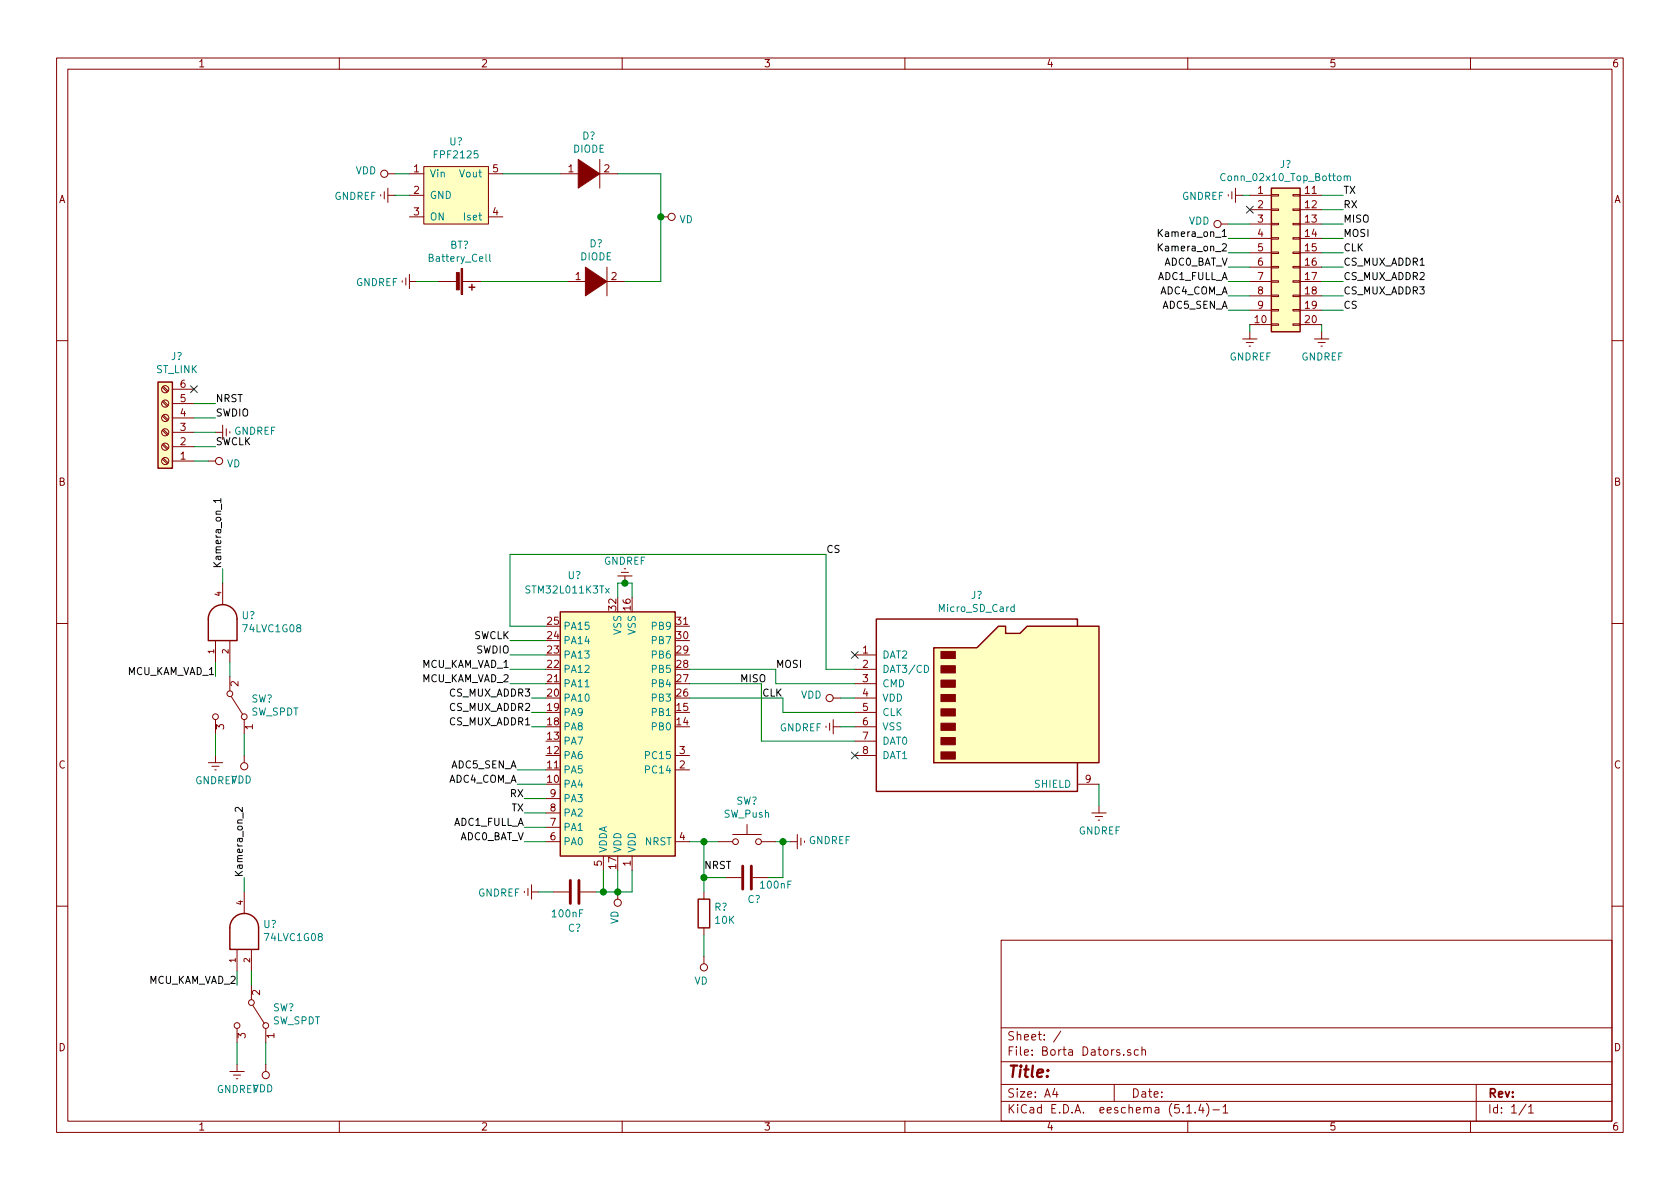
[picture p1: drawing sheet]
<svg xmlns="http://www.w3.org/2000/svg" width="297mm" height="210mm" viewBox="0 0 297 210" stroke-linecap="round" stroke-linejoin="round" font-family="sans-serif">
<g fill="none" stroke="#840000" stroke-width=".18">
<path d="M10 10.3h277v189.9h-277zM12 12.2h273v186.1h-273zM60 10.3v1.9M110 10.3v1.9M160 10.3v1.9M210 10.3v1.9M260 10.3v1.9M67.3 34.4v.3M67.9 33.9v1.3M68.6 30.7h1.2M68.6 34.5h1.2M68.6 33.3v2.5"/>
<path d="M72.4 30.7h2.5M72.4 34.5h2.5M72.4 38.3h2.5M74.9 29.5h11.5v10.1h-11.5zM86.4 30.7h2.5M86.4 38.3h2.5M99.1 30.7h3.8M105.4 30.7h3.8M106 28.2v5.1M116.8 38.3h1.3M215.9 39.6h1.3M217.2 34.4v.3"/>
<path d="M217.8 33.9v1.3M218.4 34.5h1.3M218.4 33.3v2.5M221 34.5h3.8M221 37.1h3.8M221 39.6h3.8M224.8 39.5h1.3v.2h-1.3zM224.8 37h1.3v.2h-1.3zM224.8 34.4h1.3v.3h-1.3zM228.6 39.5h1.3v.2h-1.3zM228.6 37h1.3v.2h-1.3zM228.6 34.4h1.3v.3h-1.3z"/>
<path d="M229.9 34.5h3.8M229.9 37.1h3.8M229.9 39.6h3.8M71.1 49.7v.2M71.8 49.1v1.3M72.4 49.8h1.3M72.4 48.5v2.5M77.5 49.8h3.3M81.8 49.8h3.3M100.3 49.8h3.8M106.7 49.8h3.8M107.3 47.2v5.1"/>
<path d="M219.7 59.9h2.5M221 49.8h3.8M221 57.4h3.8M221 42.2h3.8M221 44.7h3.8M221 47.2h3.8M221 52.3h3.8M221 54.9h3.8M221 58.7v1.2M224.8 49.7h1.3v.2h-1.3zM224.8 52.2h1.3v.2h-1.3zM224.8 54.7h1.3v.3h-1.3z"/>
<path d="M224.8 57.3h1.3v.2h-1.3zM224.8 47.1h1.3v.3h-1.3zM224.8 42h1.3v.3h-1.3zM224.8 44.6h1.3v.2h-1.3zM228.6 49.7h1.3v.2h-1.3zM228.6 52.2h1.3v.2h-1.3zM228.6 54.7h1.3v.3h-1.3zM228.6 57.3h1.3v.2h-1.3zM228.6 47.1h1.3v.3h-1.3zM228.6 42h1.3v.3h-1.3zM228.6 44.6h1.3v.2h-1.3zM229.9 49.8h3.8"/>
<path d="M229.9 57.4h3.8M229.9 42.2h3.8M229.9 44.7h3.8M229.9 47.2h3.8M229.9 52.3h3.8M229.9 54.9h3.8M232.4 59.9h2.5M233.7 58.7v1.2M10 60.2h2M28.7 68.5l.9 .8M28.7 71l.9 .9M28.7 73.6l.9 .8"/>
<path d="M28.7 76.1l.9 .9M28.7 78.7l.9 .8M28.9 68.3l.8 .9M28.9 70.9l.8 .8M28.9 73.4l.8 .8M28.9 75.9l.8 .9M28.9 78.5l.8 .8M30.5 76.4h3.8M30.5 79h3.8M30.5 73.9h3.8M30.5 71.4h3.8M30.5 68.8h3.8"/>
<path d="M38.1 76.4h1.3M39.4 75.2v2.5M40 75.8v1.3M40.6 76.3v.3M220.3 60.6h1.3M220.9 61.2h.2M233 60.6h1.3M233.6 61.2h.2M285 60.2h2M28.7 81.2l.9 .8M28.9 81l.8 .9M30.5 81.5h3.8"/>
<path d="M36.8 81.5h1.3M10 110.3h2M38.1 113.3v3.8M39.4 103.1v3.8M40.6 113.3v3.8M40.6 119.6v2.6M109.2 101.8h2.6M109.9 101.2h1.2M110.4 100.6h.2M110.5 101.8v1.3M151.1 115.8h3.8M151.1 118.4h3.8"/>
<path d="M285 110.3h2M36.8 134.9h2.6M37.5 135.5h1.2M38 136.1h.2M38.1 127.2v2.6M38.1 133.6v1.3M40.9 123.2l2 3.2M43.2 127.2v2.6M43.2 133.6v1.3M119.4 136.1h2.5M119.4 133.6h2.5M146 128.4v.2"/>
<path d="M146.7 127.9v1.3M147.3 123.4h1.3M147.3 128.5h1.3M147.3 127.2v2.6M151.1 133.6h3.8M151.1 123.4h3.8M151.1 128.5h3.8M151.1 120.9h3.8M151.1 126h3.8M151.1 131.1h3.8M190.5 138.7h3.8M43.2 157.7v3.8"/>
<path d="M92.7 157.6v.3M93.3 157.1v1.3M94 157.7h1.2M94 156.5v2.5M96.5 148.8h2.6M96.5 146.3h2.6M96.5 143.8h2.6M96.5 141.2h2.6M97.8 157.7h2.8M102.6 157.7h2.8M106.7 151.4v2.5M109.2 157.7v1.3"/>
<path d="M111.8 151.4v2.5M119.4 148.8h2.5M124.5 157.7v1.3M127 148.8h2.5M128.3 155.2h2.8M129.5 147.6h5.1M132.1 145.8v1.8M133.1 155.2h2.8M134.6 148.8h2.6M139.7 148.8h1.3M141 147.6v2.5M141.6 148.2v1.3"/>
<path d="M142.2 148.7v.3M193 143.8h2.6M193.7 144.4h1.2M194.2 145h.2M194.3 142.5v1.3M10 160.2h2M41.9 167.9v3.8M44.4 167.9v3.8M44.4 174.2v2.6M44.7 177.8l2 3.2M124.5 164.1v1.2M124.5 169.2v1.2"/>
<path d="M177 166.3h108v32h-108zM285 160.2h2M40.6 189.5h2.6M41.3 190.1h1.2M41.8 190.7h.2M41.9 181.9v2.5M41.9 188.2v1.3M47 181.9v2.5M47 188.2v1.3M60 198.3v1.9M110 198.3v1.9M160 198.3v1.9"/>
<path d="M177 194.8h108M177 191.8h108M177 187.8h108M177 181.8h108M186.5 192.5l-.4 1h1M186.8 193v1M187.6 182.3l-1.3 2M197 191.8v3M198.7 186.5v.1M199.9 185.7l-.4-.1-.2 .2 .1 .2 .5 .2v.3h-.6M201.3 185.7l-.5-.1-.2 .3v.6l.2 .1 .5-.1M201.9 185.7l.2-.1 .4 .1v.9"/>
<path d="M201.9 185.1v1.5M209.8 195.8l.5-.5v1.5M209.8 196.8h.9M210 198.3v1.9M211.3 196.7v.1M212.3 195.2l-.3 1.1h.9M212.7 195.8v1M213.3 195.1a1.71 1.71 0 0 1 0 2.3M214.5 196.3h1.1M216.3 195.8l.4-.5v1.5M216.3 196.8h.8M260 198.3v1.9"/>
<path d="M261 191.8v6.5M269.8 195.2l-1.2 2M270.3 195.8l.4-.5v1.5M270.3 196.8h.8"/>
<circle cx="67.9" cy="30.7" r=".63"/>
<circle cx="118.7" cy="38.3" r=".63"/>
<circle cx="215.3" cy="39.6" r=".63"/>
<circle cx="29.2" cy="79" r=".63"/>
<circle cx="29.2" cy="76.4" r=".63"/>
<circle cx="29.2" cy="73.9" r=".63"/>
<circle cx="29.2" cy="68.8" r=".63"/>
<circle cx="29.2" cy="71.4" r=".63"/>
<circle cx="29.2" cy="81.5" r=".63"/>
<circle cx="38.7" cy="81.5" r=".63"/>
<circle cx="38.1" cy="126.7" r=".51"/>
<circle cx="40.6" cy="122.7" r=".51"/>
<circle cx="43.2" cy="135.5" r=".63"/>
<circle cx="43.2" cy="126.7" r=".51"/>
<circle cx="146.7" cy="123.4" r=".63"/>
<circle cx="109.2" cy="159.6" r=".63"/>
<circle cx="130" cy="148.8" r=".51"/>
<circle cx="134.1" cy="148.8" r=".51"/>
<circle cx="44.5" cy="177.3" r=".51"/>
<circle cx="124.5" cy="171.1" r=".63"/>
<circle cx="41.9" cy="181.4" r=".51"/>
<circle cx="47" cy="190.1" r=".63"/>
<circle cx="47" cy="181.4" r=".51"/>
</g>
<g fill="#840000" stroke="#840000" stroke-width=".18">
<path d="M103.5 47.2l3.8 2.6-3.8 2.5z"/>
<path d="M102.2 28.2l3.8 2.5-3.8 2.6z"/>
<path d="M81.5 47.5h.3v4.6h-.3z"/>
<path d="M80.7 48.2h.5v3.1h-.5z"/>
<path d="M166.4 133h2.5v1.2h-2.5z"/>
<path d="M166.4 130.4h2.5v1.3h-2.5z"/>
<path d="M166.4 127.9h2.5v1.3h-2.5z"/>
<path d="M166.4 125.3h2.5v1.3h-2.5z"/>
<path d="M166.4 122.8h2.5v1.3h-2.5z"/>
<path d="M166.4 120.3h2.5v1.2h-2.5z"/>
<path d="M166.4 117.7h2.5v1.3h-2.5z"/>
<path d="M166.4 115.2h2.5v1.3h-2.5z"/>
</g>
<path d="M224.8 33.3h5.1v25.4h-5.1zM82.9 50.8h1M83.4 50.3v1M27.9 67.6h2.6v15.2h-2.6zM37.6 107.7a2.55 2.55 0 0 1 2.7-.6 2.55 2.55 0 0 1 1.6 2.4v3.8h-5.1v-3.8a2.62 2.62 0 0 1 .8-1.8zM99.1 108.2h20.3v43.2h-20.3zM165.1 114.5h7.6l3.8-3.8h1.3v1.3h2.5l1.3-1.3h12.7v24.2h-29.2zM190.5 110.7v-1.2h-35.6v30.4h35.6v-5M123.4 159h2.1v5.1h-2.1zM41.4 162.3a2.55 2.55 0 0 1 2.7-.6 2.55 2.55 0 0 1 1.6 2.4v3.8h-5.1v-3.8a2.62 2.62 0 0 1 .8-1.8z" fill="none" stroke="#840000" stroke-width=".25"/>
<path d="M216.6 30.8a.6 .6 0 0 0-.8 .4 .6 .6 0 0 0 .6 .7l.2-.1M237.7 31.2l.1-.1 .4 .1v.7M237.7 31.1v.8M238.2 31.3l.2-.2 .3 .1 .1 .7M86.6 45v1l.2 .2M107.1 104l.6 .9M107.7 104l-.6 .9M163.4 117.6a.64 .64 0 0 1 .8 .7 .64 .64 0 0 1-.8 .6zM179.3 107.4l-.3-.1-.3 .2 .1 .6h.5M179.3 106.9v1.2M103.5 121.5h.7" fill="none" stroke="#008484" stroke-width=".18"/>
<g fill="#ffffc2" stroke="#ffffc2" stroke-width=".18">
<path d="M224.8 33.3h5.1v25.4h-5.1z"/>
<path d="M27.9 67.6h2.6v15.2h-2.6z"/>
<path d="M74.9 29.5h11.5v10.1h-11.5z"/>
<path d="M99.1 108.2h20.3v43.2h-20.3z"/>
<path d="M165.1 114.5h7.6l3.8-3.8h1.3v1.3h2.5l1.3-1.3h12.7v24.2h-29.2z"/>
</g>
<path d="M100.8 155.7v4.1M102.4 155.7v4.1M131.3 153.2v4M132.8 153.2v4" fill="none" stroke="#840000" stroke-width=".51"/>
<g fill="none" stroke="#008400" stroke-width=".18">
<path d="M69.8 34.5h2.6M69.8 30.7h2.6M88.9 30.7h10.2M109.2 30.7h7.6v19.1h-6.3M217.2 39.6h3.8M219.7 34.5h1.3M233.7 34.5h3.8M233.7 39.6h3.8M233.7 37.1h3.8M73.7 49.8h3.8M85.1 49.8h15.2M217.2 49.8h3.8"/>
<path d="M217.2 52.3h3.8M217.2 44.7h3.8M217.2 42.2h3.8M217.2 54.9h3.8M217.2 47.2h3.8M221 57.4v1.3M233.7 49.8h3.8M233.7 52.3h3.8M233.7 44.7h3.8M233.7 42.2h3.8M233.7 54.9h3.8M233.7 47.2h3.8"/>
<path d="M233.7 57.4v1.3M34.3 79h3.8M34.3 76.4h3.8M34.3 73.9h3.8M34.3 71.4h3.8M34.3 81.5h2.5M38.1 117.1v2.5M39.4 100.6v2.5M40.6 117.1v2.5M90.2 113.3h6.3M90.2 115.8h6.3M90.2 118.4h6.3"/>
<path d="M96.5 110.7h-6.3v-12.7h55.8v20.4h5.1M109.2 105.7v-2.6h2.6v2.6M121.9 118.4h15.3v2.5h13.9M38.1 129.8v3.8M43.2 129.8v3.8M90.2 120.9h6.3M91.4 138.7h5.1M91.4 136.1h5.1M94 126h2.5M94 123.4h2.5M94 128.5h2.5M121.9 123.4h16.5v2.6h12.7"/>
<path d="M121.9 120.9h12.7v10.2h16.5M148.6 123.4h2.5M148.6 128.5h2.5M194.3 138.7v3.8M43.2 155.2v2.5M92.7 148.8h3.8M92.7 141.2h3.8M92.7 143.8h3.8M92.7 146.3h3.8M95.2 157.7h2.6M106.7 153.9v3.8M109.2 153.9v3.8"/>
<path d="M111.8 153.9v3.8h-6.4M121.9 148.8h5.1M124.5 148.8v8.9M124.5 155.2h3.8M137.2 148.8h2.5M138.4 148.8v6.4h-2.5M41.9 171.7v2.5M44.4 171.7v2.5M124.5 165.3v3.9M41.9 184.4v3.8M47 184.4v3.8"/>
</g>
<path d="M204.8 40.6v1.2M204.8 43.1v1.3M205 41.1l.5 .7M205 43.7l.5 .7M205.5 40.6l-.7 .7M205.5 43.1l-.7 .7M39 88.5h-1.2l.3 .4M39 88.2v.7M39.2 89.1v1M42.8 142.8v.8l-.7-.8h-.2l-.3 .2 .1 .5" fill="none" stroke="#000" stroke-width=".18"/>
<g fill="#008400" stroke="#008400" stroke-width=".25">
<circle cx="124.5" cy="148.8" r=".51"/>
<circle cx="110.5" cy="103.1" r=".51"/>
<circle cx="106.7" cy="157.7" r=".51"/>
<circle cx="109.2" cy="157.7" r=".51"/>
<circle cx="124.5" cy="155.2" r=".51"/>
<circle cx="138.4" cy="148.8" r=".51"/>
<circle cx="116.8" cy="38.3" r=".51"/>
</g>
<path d="M220.4 36.5l1.2 1.2M221.6 36.5l-1.2 1.2M33.7 68.2l1.2 1.2M34.9 68.2l-1.2 1.2M150.5 115.2l1.2 1.2M151.7 115.2l-1.2 1.2M150.5 133l1.2 1.2M151.7 133l-1.2 1.2" fill="none" stroke="#000084" stroke-width=".18"/>
<text font-size="2.8" fill="#840000" x="178" y="190.5">Title:</text>
<g font-size="2.1" fill="#840000">
<text x="178" y="184">Sheet: /</text>
<text x="178" y="186.7">File: Borta Dators.sch</text>
<text x="178" y="196.9">KiCad E.D.A. eeschema (5.1.4)-1</text>
<text x="178" y="194.1">Size: A4</text>
<text x="200" y="194.1">Date:</text>
<text x="263" y="194.1">Rev:</text>
<text x="263" y="196.9">Id: 1/1</text>
</g>
<g font-size="1.8" fill="#840000">
<text x="35" y="11.9">1</text>
<text x="85" y="11.9">2</text>
<text x="135" y="11.9">3</text>
<text x="185" y="11.9">4</text>
<text x="235" y="11.9">5</text>
<text x="285" y="11.9">6</text>
<text x="10.4" y="35.9">A</text>
<text x="73.2" y="30.5">1</text>
<text x="73.2" y="34.3">2</text>
<text x="87.1" y="30.5">5</text>
<text x="100.5" y="30.5">1</text>
<text x="106.8" y="30.5">2</text>
<text x="222.4" y="34.3">1</text>
<text x="230.8" y="34.3">11</text>
<text x="285.4" y="35.9">A</text>
<text x="73.2" y="38.1">3</text>
<text x="87.1" y="38.1">4</text>
<text x="222.4" y="36.8">2</text>
<text x="222.4" y="39.4">3</text>
<text x="222.4" y="41.9">4</text>
<text x="230.8" y="36.8">12</text>
<text x="230.8" y="39.4">13</text>
<text x="230.8" y="41.9">14</text>
<text x="222.4" y="44.4">5</text>
<text x="222.4" y="47">6</text>
<text x="230.8" y="44.4">15</text>
<text x="230.8" y="47">16</text>
<text x="101.8" y="49.5">1</text>
<text x="108.1" y="49.5">2</text>
<text x="222.4" y="49.5">7</text>
<text x="222.4" y="52.1">8</text>
<text x="230.8" y="49.5">17</text>
<text x="230.8" y="52.1">18</text>
<text x="221.9" y="57.1">10</text>
<text x="222.4" y="54.6">9</text>
<text x="230.8" y="54.6">19</text>
<text x="230.8" y="57.1">20</text>
<text x="31.9" y="71.1">5</text>
<text x="31.9" y="68.6">6</text>
<text x="31.9" y="76.2">3</text>
<text x="31.9" y="73.7">4</text>
<text x="31.9" y="81.3">1</text>
<text x="31.9" y="78.7">2</text>
<text x="10.4" y="85.9">B</text>
<text x="285.4" y="85.9">B</text>
<text x="109" y="107.9" transform="rotate(-90 109 107.9)">32</text>
<text x="111.5" y="107.9" transform="rotate(-90 111.5 107.9)">16</text>
<text x="96.8" y="113">24</text>
<text x="96.8" y="110.5">25</text>
<text x="119.7" y="113">30</text>
<text x="119.7" y="110.5">31</text>
<text x="96.8" y="118.1">22</text>
<text x="96.8" y="115.6">23</text>
<text x="119.7" y="118.1">28</text>
<text x="119.7" y="115.6">29</text>
<text x="152.6" y="115.6">1</text>
<text x="152.6" y="118.1">2</text>
<text x="42.2" y="121.4" transform="rotate(-90 42.2 121.4)">2</text>
<text x="96.8" y="123.2">20</text>
<text x="96.8" y="120.6">21</text>
<text x="96.8" y="125.7">19</text>
<text x="119.7" y="125.7">15</text>
<text x="119.7" y="123.2">26</text>
<text x="119.7" y="120.6">27</text>
<text x="152.6" y="120.6">3</text>
<text x="152.6" y="123.2">4</text>
<text x="152.6" y="125.7">5</text>
<text x="39.6" y="129" transform="rotate(-90 39.6 129)">3</text>
<text x="44.7" y="129" transform="rotate(-90 44.7 129)">1</text>
<text x="96.8" y="130.8">13</text>
<text x="96.8" y="128.3">18</text>
<text x="119.7" y="128.3">14</text>
<text x="152.6" y="128.3">6</text>
<text x="152.6" y="130.8">7</text>
<text x="10.4" y="135.9">C</text>
<text x="96.8" y="135.9">11</text>
<text x="96.8" y="133.3">12</text>
<text x="120.2" y="135.9">2</text>
<text x="120.2" y="133.3">3</text>
<text x="152.6" y="133.3">8</text>
<text x="285.4" y="135.9">C</text>
<text x="96.8" y="138.4">10</text>
<text x="97.3" y="143.5">8</text>
<text x="97.3" y="141">9</text>
<text x="191.9" y="138.4">9</text>
<text x="97.3" y="148.6">6</text>
<text x="97.3" y="146">7</text>
<text x="120.2" y="148.6">4</text>
<text x="106.4" y="153.1" transform="rotate(-90 106.4 153.1)">5</text>
<text x="109" y="153.6" transform="rotate(-90 109 153.6)">17</text>
<text x="111.5" y="153.1" transform="rotate(-90 111.5 153.1)">1</text>
<text x="46" y="176" transform="rotate(-90 46 176)">2</text>
<text x="10.4" y="185.9">D</text>
<text x="43.4" y="183.6" transform="rotate(-90 43.4 183.6)">3</text>
<text x="48.5" y="183.6" transform="rotate(-90 48.5 183.6)">1</text>
<text x="285.4" y="185.9">D</text>
<text x="35" y="199.9">1</text>
<text x="85" y="199.9">2</text>
<text x="135" y="199.9">3</text>
<text x="185" y="199.9">4</text>
<text x="235" y="199.9">5</text>
<text x="285" y="199.9">6</text>
</g>
<g font-size="1.8" fill="#008484">
<text x="77" y="28">FPF2125</text>
<text x="79.5" y="25.7">U?</text>
<text x="101.3" y="27">DIODE</text>
<text x="103" y="24.7">D?</text>
<text x="226.3" y="29.7">J?</text>
<text x="59.1" y="35.4">GNDREF</text>
<text x="62.9" y="30.8">VDD</text>
<text x="75.9" y="31.4">Vin</text>
<text x="75.9" y="35.2">GND</text>
<text x="81.4" y="31.4">Vout</text>
<text x="209" y="35.4">GNDREF</text>
<text x="216.4" y="32">Conn_02x10_Top_Bottom</text>
<text x="75.9" y="39">ON</text>
<text x="82.3" y="39">Iset</text>
<text x="120.1" y="39.5">VD</text>
<text x="210.2" y="39.7">VDD</text>
<text x="76.1" y="46.3">Battery_Cell</text>
<text x="79.6" y="44">BT?</text>
<text x="102.6" y="46">DIODE</text>
<text x="104.2" y="43.7">D?</text>
<text x="62.9" y="50.6">GNDREF</text>
<text x="27.6" y="66">ST_LINK</text>
<text x="30.3" y="63.7">J?</text>
<text x="217.4" y="63.7">GNDREF</text>
<text x="230.1" y="63.7">GNDREF</text>
<text x="41.4" y="76.9">GNDREF</text>
<text x="40.1" y="82.6">VD</text>
<text x="106.8" y="99.9">GNDREF</text>
<text x="93.3" y="104.9">STM32L011K3Tx</text>
<text x="100.4" y="102.4">U?</text>
<text x="171.7" y="105.9">J?</text>
<text x="42.8" y="109.5">U?</text>
<text x="43.2" y="111.8">74LVC1G08</text>
<text x="99.6" y="113.9">PA14</text>
<text x="99.6" y="111.4">PA15</text>
<text x="109.9" y="112.2" transform="rotate(-90 109.9 112.2)">VSS</text>
<text x="112.4" y="112.2" transform="rotate(-90 112.4 112.2)">VSS</text>
<text x="115.4" y="113.9">PB7</text>
<text x="115.4" y="111.4">PB9</text>
<text x="166.1" y="108.2">Micro_SD_Card</text>
<text x="99.6" y="119">PA12</text>
<text x="99.6" y="116.5">PA13</text>
<text x="115.4" y="119">PB5</text>
<text x="115.4" y="116.5">PB6</text>
<text x="156" y="116.5">DAT2</text>
<text x="156" y="119">DAT3/CD</text>
<text x="44.4" y="124.2">SW?</text>
<text x="99.6" y="124.1">PA10</text>
<text x="99.6" y="121.5">PA11</text>
<text x="115.4" y="124.1">PB3</text>
<text x="115.4" y="121.5">PB4</text>
<text x="141.6" y="123.5">VDD</text>
<text x="156" y="121.5">CMD</text>
<text x="156" y="124.1">VDD</text>
<text x="44.4" y="126.5">SW_SPDT</text>
<text x="99.6" y="131.7">PA7</text>
<text x="99.6" y="129.2">PA8</text>
<text x="99.6" y="126.6">PA9</text>
<text x="115.4" y="129.2">PB0</text>
<text x="115.4" y="126.6">PB1</text>
<text x="137.8" y="129.3">GNDREF</text>
<text x="156" y="126.6">CLK</text>
<text x="156" y="129.2">VSS</text>
<text x="156" y="131.7">DAT0</text>
<text x="99.6" y="136.8">PA5</text>
<text x="99.6" y="134.2">PA6</text>
<text x="114.5" y="136.8">PC14</text>
<text x="114.5" y="134.2">PC15</text>
<text x="156" y="134.2">DAT1</text>
<text x="34.5" y="138.7">GNDREF</text>
<text x="40.8" y="138.6">VDD</text>
<text x="99.6" y="141.9">PA3</text>
<text x="99.6" y="139.3">PA4</text>
<text x="130.1" y="142.3">SW?</text>
<text x="183" y="139.3">SHIELD</text>
<text x="99.6" y="149.5">PA0</text>
<text x="99.6" y="146.9">PA1</text>
<text x="99.6" y="144.4">PA2</text>
<text x="114" y="149.5">NRST</text>
<text x="128" y="144.6">SW_Push</text>
<text x="143" y="149.3">GNDREF</text>
<text x="190.7" y="147.6">GNDREF</text>
<text x="107.3" y="150.9" transform="rotate(-90 107.3 150.9)">VDDA</text>
<text x="109.9" y="150.9" transform="rotate(-90 109.9 150.9)">VDD</text>
<text x="112.4" y="150.9" transform="rotate(-90 112.4 150.9)">VDD</text>
<text x="84.5" y="158.5">GNDREF</text>
<text x="126.3" y="161.1">R?</text>
<text x="132.2" y="159.7">C?</text>
<text x="134.6" y="157.1">100nF</text>
<text x="46.6" y="164.1">U?</text>
<text x="47" y="166.4">74LVC1G08</text>
<text x="97.8" y="162.2">100nF</text>
<text x="100.4" y="164.8">C?</text>
<text x="109.3" y="163.4" transform="rotate(-90 109.3 163.4)">VD</text>
<text x="126.5" y="163.4">10K</text>
<text x="48.2" y="178.8">SW?</text>
<text x="122.8" y="174.1">VD</text>
<text x="48.2" y="181.1">SW_SPDT</text>
<text x="38.3" y="193.3">GNDREF</text>
<text x="44.7" y="193.2">VDD</text>
</g>
<g font-size="1.8">
<text x="237.5" y="34.3">TX</text>
<text x="205.6" y="41.9">Kamera_on_1</text>
<text x="237.5" y="36.8">RX</text>
<text x="237.5" y="39.4">MISO</text>
<text x="237.5" y="41.9">MOSI</text>
<text x="205.6" y="44.4">Kamera_on_2</text>
<text x="205.6" y="47">ADC0_BAT_V</text>
<text x="237.5" y="47">CS_MUX_ADDR1</text>
<text x="237.5" y="44.4">CLK</text>
<text x="204.6" y="49.5">ADC1_FULL_A</text>
<text x="205" y="52.1">ADC4_COM_A</text>
<text x="237.5" y="52.1">CS_MUX_ADDR3</text>
<text x="237.5" y="49.5">CS_MUX_ADDR2</text>
<text x="205.5" y="54.6">ADC5_SEN_A</text>
<text x="237.5" y="54.6">CS</text>
<text x="38.1" y="71.1">NRST</text>
<text x="38.1" y="73.7">SWDIO</text>
<text x="38.1" y="78.7">SWCLK</text>
<text x="39.1" y="100.6" transform="rotate(-90 39.1 100.6)">Kamera_on_1</text>
<text x="146" y="97.8">CS</text>
<text x="83.7" y="113">SWCLK</text>
<text x="22.4" y="119.4">MCU_KAM_VAD_1</text>
<text x="74.4" y="118.1">MCU_KAM_VAD_1</text>
<text x="84.2" y="115.6">SWDIO</text>
<text x="137.2" y="118.1">MOSI</text>
<text x="74.4" y="120.6">MCU_KAM_VAD_2</text>
<text x="79.5" y="125.7">CS_MUX_ADDR2</text>
<text x="79.5" y="123.2">CS_MUX_ADDR3</text>
<text x="130.8" y="120.6">MISO</text>
<text x="134.8" y="123.2">CLK</text>
<text x="79.5" y="128.3">CS_MUX_ADDR1</text>
<text x="79.8" y="135.9">ADC5_SEN_A</text>
<text x="79.2" y="138.4">ADC4_COM_A</text>
<text x="90.2" y="141">RX</text>
<text x="90.4" y="143.5">TX</text>
<text x="80.1" y="146">ADC1_FULL_A</text>
<text x="81.1" y="148.6">ADC0_BAT_V</text>
<text x="42.9" y="155.2" transform="rotate(-90 42.9 155.2)">Kamera_on_2</text>
<text x="124.5" y="153.7">NRST</text>
<text x="26.2" y="174">MCU_KAM_VAD_2</text>
</g>
<g font-size="1.4" fill="#840000">
<text x="39.1" y="105.4" transform="rotate(-90 39.1 105.4)">4</text>
<text x="37.8" y="115.6" transform="rotate(-90 37.8 115.6)">1</text>
<text x="40.4" y="115.6" transform="rotate(-90 40.4 115.6)">2</text>
<text x="42.9" y="160" transform="rotate(-90 42.9 160)">4</text>
<text x="41.7" y="170.2" transform="rotate(-90 41.7 170.2)">1</text>
<text x="44.2" y="170.2" transform="rotate(-90 44.2 170.2)">2</text>
</g>
</svg>
